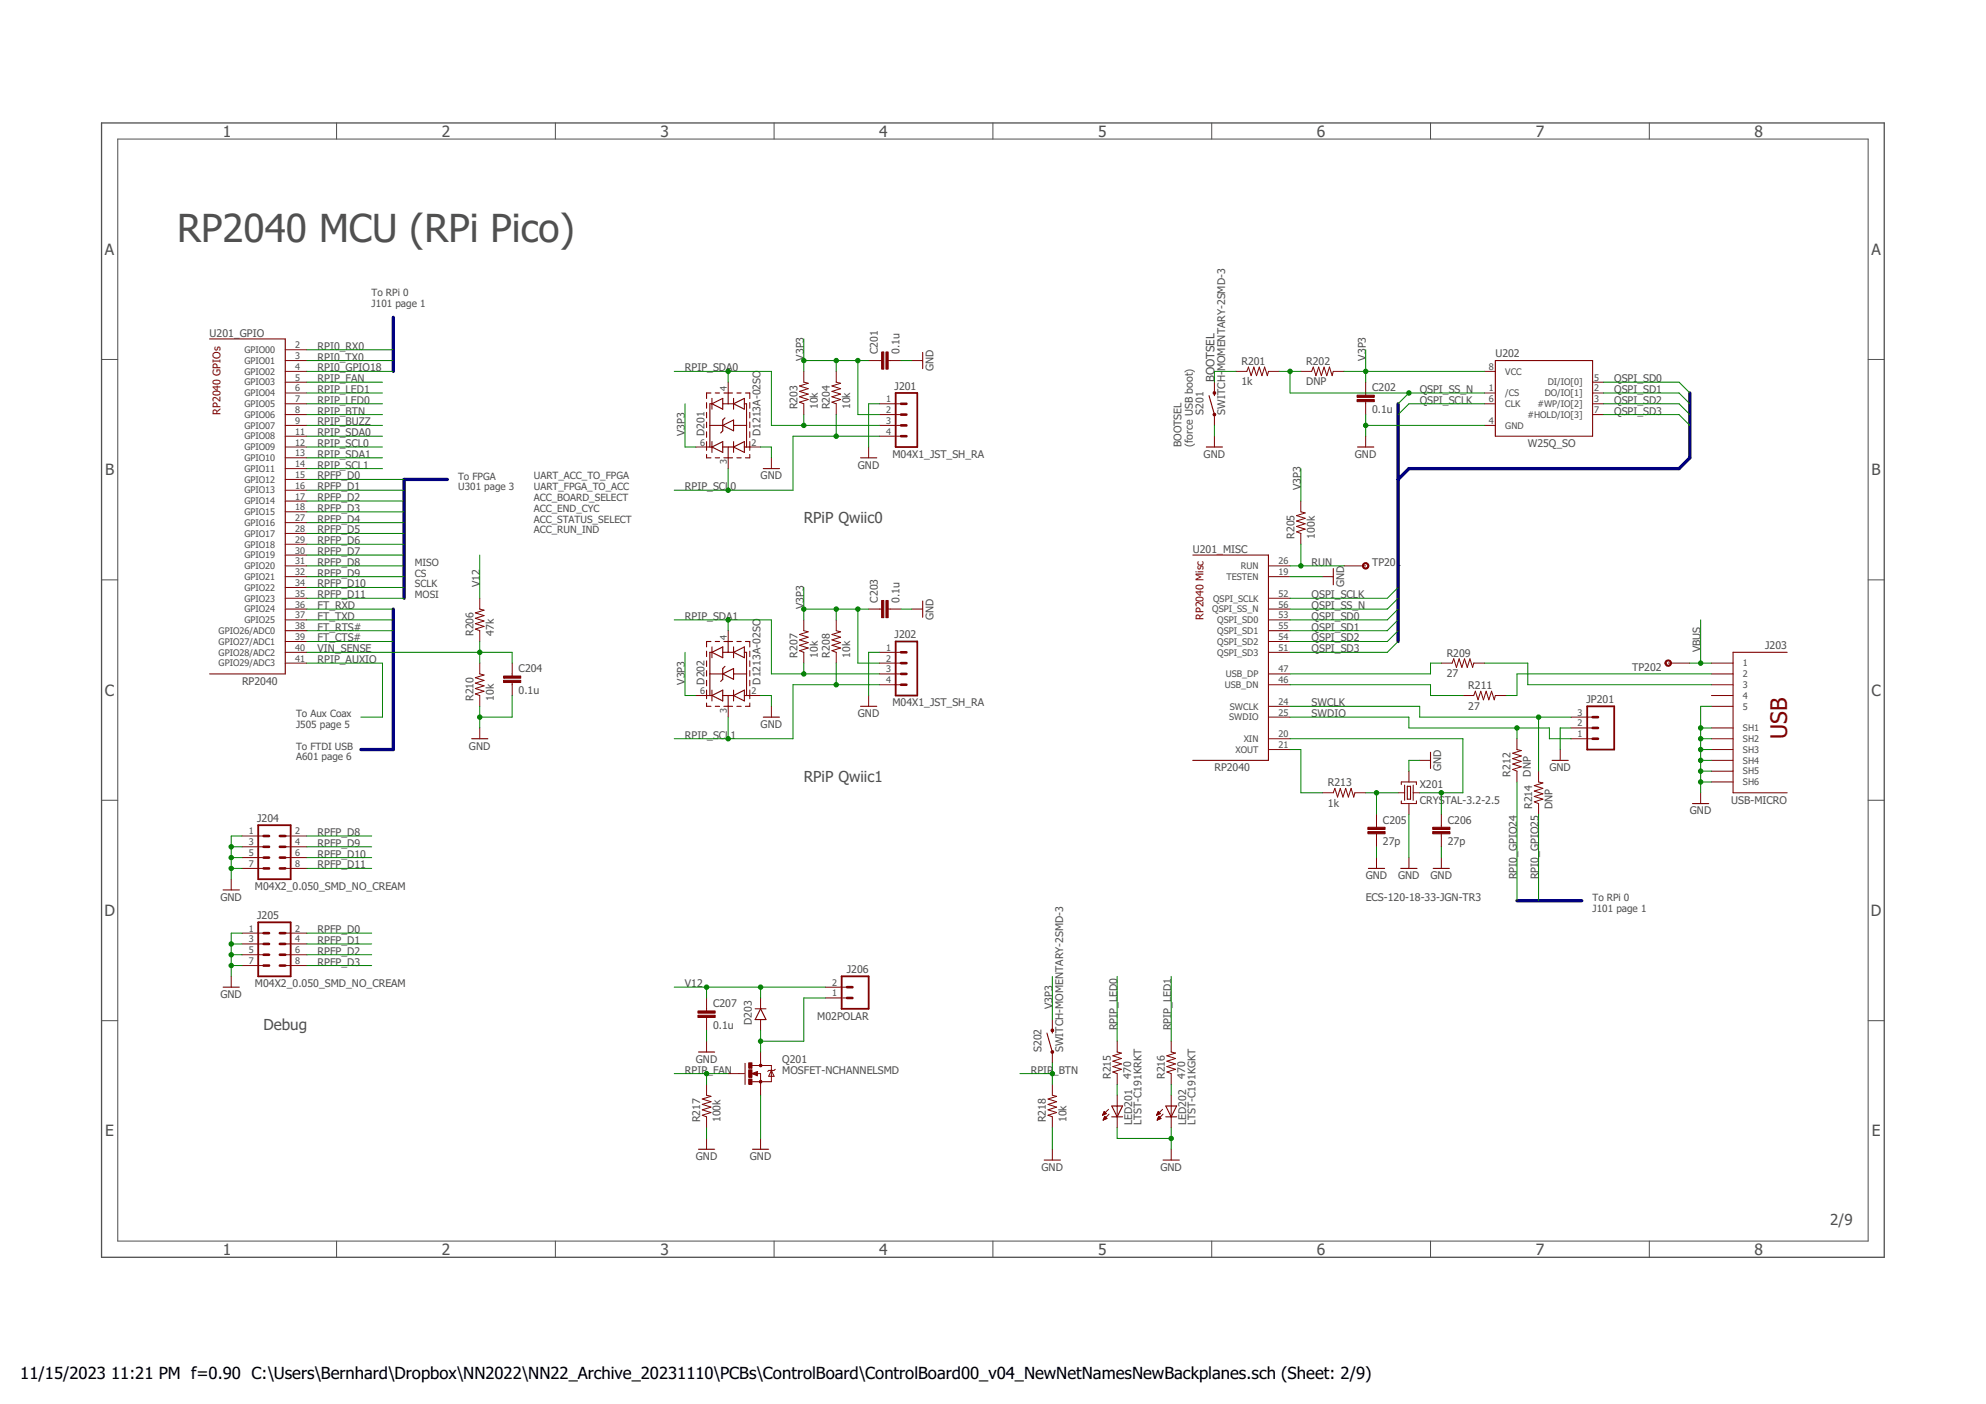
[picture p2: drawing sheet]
<svg xmlns="http://www.w3.org/2000/svg" width="420mm" height="297mm" viewBox="0 0 420 297" stroke-linecap="round" stroke-linejoin="round" font-family="sans-serif">
<path d="M21.5 26h377.1v240h-377.1z" fill="none" stroke="#505050" stroke-width=".28"/>
<g fill="none" stroke="#505050" stroke-width=".21">
<path d="M24.9 29.4h370.3v233.2h-370.3zM71.2 26v3.4M117.5 26v3.4M163.8 26v3.4M210.1 26v3.4M256.3 26v3.4M302.6 26v3.4M348.9 26v3.4M21.5 76.1h3.4M395.2 76.1h3.4M21.5 122.7h3.4M395.2 122.7h3.4"/>
<path d="M21.5 169.3h3.4M395.2 169.3h3.4M21.5 215.9h3.4M395.2 215.9h3.4M71.2 262.6v3.4M117.5 262.6v3.4M163.8 262.6v3.4M210.1 262.6v3.4M256.3 262.6v3.4M302.6 262.6v3.4M348.9 262.6v3.4"/>
</g>
<g fill="none" stroke="#800000" stroke-width=".21">
<path d="M60.3 78.6h4.6M60.3 74h4.6M60.3 76.3h4.6M170.1 78.6v2.3l.9 .2-1.9 .6 1.9 .5-1.9 .6 1.9 .6-1.9 .5 1.9 .6-1.9 .6 1 .3v2.3M176.9 78.6v2.3l.9 .2-1.8 .6 1.8 .5-1.8 .6 1.8 .6-1.8 .5 1.8 .6-1.8 .6 .9 .3v2.3M183.8 76.3h2.7M187.9 76.3h2.7M192.9 76.3h2.3M261.5 78.6h2.3l.3-.9 .6 1.8 .6-1.8 .5 1.8 .6-1.8 .6 1.8 .5-1.8 .6 1.8 .3-.9h2.2M275.2 78.6h2.3l.3-.9 .6 1.8 .6-1.8 .5 1.8 .6-1.8 .6 1.8 .6-1.8 .5 1.8 .3-.9h2.3M314.1 78.6h2.3M60.3 83.1h4.6"/>
<path d="M60.3 90h4.6M60.3 80.9h4.6M60.3 85.4h4.6M60.3 87.7h4.6M60.3 92.3h4.6M60.3 94.6h4.6M60.3 96.9h4.6M60.3 99.1h4.6M147.2 94.6h2.3M154.1 80.9v2.2M154.1 96.9v2.2M158.6 94.6h2.3"/>
<path d="M163.2 96.9v2.2M183.8 94.6v2.3M186.1 90h4.5M186.1 85.4h4.5M186.1 87.7h4.5M186.1 92.3h4.5M256.9 80.9v2.2M256.9 87.7v2.3M256.9 92.3v2.3M288.9 80.9v2.7M288.9 85v2.7M288.9 92.3v2.3"/>
<path d="M314.1 83.1h2.3M314.1 90h2.3M314.1 85.4h2.3M336.9 83.1h2.3M336.9 80.9h2.3M336.9 85.4h2.3M336.9 87.7h2.3M60.3 119.7h4.6M60.3 101.4h4.6M60.3 103.7h4.6M60.3 106h4.6M60.3 108.3h4.6"/>
<path d="M60.3 110.6h4.6M60.3 112.9h4.6M60.3 115.1h4.6M60.3 117.4h4.6M268.4 119.7h4.5M275.2 106v2.3l.9 .2-1.8 .6 1.8 .6-1.8 .5 1.8 .6-1.8 .6 1.8 .6-1.8 .5 .9 .4v2.2M284.4 119.7h4.5M60.3 126.6h4.6M60.3 128.9h4.6M60.3 131.1h4.6M60.3 133.4h4.6M60.3 135.7h4.6"/>
<path d="M60.3 138h4.6M60.3 122h4.6M60.3 124.3h4.6M101.5 126.6v2.3l.9 .2-1.8 .6 1.8 .5-1.8 .6 1.8 .6-1.8 .6 1.8 .5-1.8 .6 .9 .3v2.3M154.1 133.4v2.3M170.1 131.1v2.3l.9 .3-1.9 .5 1.9 .6-1.9 .6 1.9 .6-1.9 .5 1.9 .6-1.9 .6 1 .3v2.3M176.9 131.1v2.3l.9 .3-1.8 .5 1.8 .6-1.8 .6 1.8 .6-1.8 .5 1.8 .6-1.8 .6 .9 .3v2.3M183.8 128.9h2.7M186.1 138h4.5M187.9 128.9h2.7M192.9 128.9h2.3M268.4 126.6h4.5"/>
<path d="M268.4 128.9h4.5M268.4 131.1h4.5M268.4 133.4h4.5M268.4 135.7h4.5M268.4 138h4.5M268.4 122h4.5M279.8 122h2.3M60.3 140.3h4.6M101.5 140.3v2.3l.9 .2-1.8 .6 1.8 .6-1.8 .5 1.8 .6-1.8 .6 1.8 .5-1.8 .6 .9 .4v2.2M101.5 154v2.3M108.4 140.3v2.7M108.4 144.4v2.8"/>
<path d="M147.2 147.2h2.3M154.1 149.4v2.3M158.6 147.2h2.3M163.2 149.4v2.3M183.8 147.2v2.2M186.1 140.3h4.5M186.1 142.6h4.5M186.1 144.9h4.5M268.4 142.6h4.5M268.4 144.9h4.5M268.4 158.6h4.5M268.4 156.3h4.5"/>
<path d="M268.4 149.4h4.5M268.4 151.7h4.5M304.9 140.3h2.3l.4-.9 .5 1.8 .6-1.8 .6 1.8 .5-1.8 .6 1.8 .6-1.8 .6 1.8 .2-.9h2.3M309.5 147.2h2.3l.3-1 .6 1.9 .6-1.9 .5 1.9 .6-1.9 .6 1.9 .6-1.9 .5 1.9 .3-.9h2.2M320.9 156.3v2.3l.9 .2-1.8 .6 1.8 .5-1.8 .6 1.8 .6-1.8 .5 1.8 .6-1.8 .6 .9 .4v2.2M330.1 158.6v2.3M332.4 156.3h4.5M332.4 151.7h4.5M332.4 154h4.5M352.9 140.3h4.6M362.1 140.3h4.5M362.1 142.6h4.5"/>
<path d="M362.1 144.9h4.5M362.1 158.6h4.5M362.1 156.3h4.5M362.1 149.4h4.5M362.1 147.2h4.5M362.1 154h4.5M51.2 176.9h4.6M51.2 179.2h4.6M60.3 176.9h4.6M60.3 179.2h4.6M279.8 167.7h2.3l.3-.9 .6 1.8 .5-1.8 .6 1.8 .6-1.8 .6 1.8 .5-1.8 .6 1.8 .2-.9h2.3M291.2 172.3v2.7"/>
<path d="M291.2 176.4v2.8M295.8 167.7h1.4M296.5 166v-.6h3.2v.6M296.5 169.4v.6h3.2v-.6M298.1 163.2v2.2M298.1 170v2.3M299 167.7h1.4M300.4 160.9h2.2M304.9 172.3v2.7M304.9 176.4v2.8M325.5 163.2v2.2l.9 .3-1.8 .5 1.8 .6-1.8 .6 1.8 .5-1.8 .6 1.8 .6-1.8 .6 .9 .3v2.3M359.8 167.7v2.3"/>
<path d="M362.1 165.4h4.5M362.1 160.9h4.5M362.1 163.2h4.5M48.9 186v2.3M51.2 181.4h4.6M51.2 183.7h4.6M51.2 197.4h4.6M51.2 199.7h4.6M60.3 181.4h4.6M60.3 183.7h4.6M60.3 197.4h4.6M60.3 199.7h4.6"/>
<path d="M291.2 181.4v2.3M298.1 181.4v2.3M304.9 181.4v2.3M48.9 206.6v2.3M51.2 202h4.6M51.2 204.3h4.6M60.3 202h4.6M60.3 204.3h4.6M149.5 211.1v2.8M149.5 215.3v2.7M160.9 211.1v2.3M160.9 215.7v2.3"/>
<path d="M174.6 211.1h4.6M174.6 208.9h4.6M222.6 215.7v2.3M149.5 229.4v2.3l.9 .2-1.8 .6 1.8 .6-1.8 .6 1.8 .5-1.8 .6 1.8 .6-1.8 .5 .9 .4v2.3M149.5 220.3v2.3M154.1 227.1h3.4M159.1 227.1l1.1-.4v.9zM159.1 225.4h4.1v3.5h-4.1M160.1 227.1h.8v4.6M160.9 222.6v2.8M163.2 226.5l.6 1.2h-1.2zM164 226.2l-.2 .3h-1.2l-.2 .2"/>
<path d="M222.6 222.6v2.3M222.6 229.4v2.3l.9 .2-1.8 .6 1.8 .6-1.8 .6 1.8 .5-1.8 .6 1.8 .6-1.8 .5 .9 .4v2.3M233.3 235.9h.2M233.3 235.8h.4M233.4 235.6h.6M233.4 236.9h.1M233.4 235.5h.6M233.4 236.8h.4M233.5 235.4h.4M233.5 236.7h.5M233.5 235.3h.3M233.5 236.6h.6"/>
<path d="M233.6 235.2h.1M233.6 236.5h.4M233.6 235.1l.5 .5-.8 .3zM233.6 236.4h.3M233.7 236.3h.1M233.7 236.2h.1M233.7 236.2l-.3 .8M233.7 236.2l.5 .4-.8 .4M234.5 234.7l-1.2 1.2M234.6 235.7l-1.2 1.3M236.3 220.3v2.3l1 .2-1.9 .6 1.9 .5-1.9 .6 1.9 .6-1.9 .6 1.9 .5-1.9 .6 .9 .3v2.3M236.3 231.7v6.9"/>
<path d="M244.7 235.9h.2M244.8 235.8h.3M244.8 235.6h.6M244.8 236.9h.1M244.9 235.5h.5M244.9 236.8h.3M244.9 235.4h.4M244.9 236.7h.5M245 235.3h.2M245 236.6h.6M245 235.2h.1M245 236.5h.5"/>
<path d="M245 235.1l.5 .5-.8 .3zM245.1 236.4h.3M245.1 236.3h.2M245.2 236.2l-.4 .8M245.2 236.2l.4 .4-.8 .4M245.2 236.2h.1M246 234.7l-1.3 1.2M246.1 235.7l-1.3 1.3M247.8 220.3v2.3l.9 .2-1.8 .6 1.8 .5-1.8 .6 1.8 .6-1.8 .6 1.8 .5-1.8 .6 .9 .3v2.3M247.8 231.7v6.9M149.5 240.9v2.2M160.9 240.9v2.2"/>
<path d="M222.6 243.1v2.3M247.8 243.1v2.3"/>
</g>
<g fill="none" stroke="#800000" stroke-width=".23">
<path d="M44.3 71.7h16v70.9h-16M195.2 74.6v3.4M316.4 76.3h20.5v16h-20.5zM149.5 94.6h1.1M149.5 85.2v1.2M149.5 87.2v1.2M149.5 89.3v1.2M149.5 91.4v1.1M149.5 93.4v1.9M149.5 96.2v.7h.9M150.2 90h2.7M150.4 83.1h-.9v1.2"/>
<path d="M150.6 85.4l2.3-1.1v2.3zM150.6 94.6l2.3-1.2v2.3zM150.6 84.3v2.3M150.6 93.4v2.3M150.6 85.4h-.4v9.2M151.3 96.9h.9M151.3 83.1h.9M152.9 94.6h2.3M152.9 90l2.3-1.1v2.2zM152.9 85.4h2.3M153.1 96.9h1.9M153.1 83.1h1.9"/>
<path d="M153.4 88.4l-.5 .5v2.2l-.4 .5M154.1 83.1v2.3M154.1 94.6v2.3M155.2 84.3v2.3M155.2 93.4v2.3M155.2 85.4l2.3-1.1v2.3zM155.2 94.6l2.3-1.2v2.3zM155.2 90h2.7M155.9 96.9h.9M155.9 83.1h.9M157.5 94.6h1.1M157.5 85.4h.4v9.2"/>
<path d="M157.7 83.1h.9v1.2M158.6 85.2v1.2M158.6 87.2v1.2M158.6 89.3v1.2M158.6 91.4v1.1M158.6 93.4v1.9M158.6 96.2v.7h-.9M161.5 99.1h3.4M182.1 96.9h3.4M255.2 94.6h3.4M255.8 83.7l1.1 4M256.9 83.1v.6"/>
<path d="M287.2 94.6h3.4M252.3 117.4h16.1v43.5h-16.1M149.5 137.8v1.1M149.5 139.8v1.2M150.4 135.7h-.9v1.2M150.6 138h-.4v9.2M150.6 138l2.3-1.1v2.2zM150.6 136.9v2.2M151.3 135.7h.9M152.9 138h2.3M153.1 135.7h1.9M154.1 135.7v2.3"/>
<path d="M155.2 136.9v2.2M155.2 138l2.3-1.1v2.2zM155.9 135.7h.9M157.5 138h.4v9.2M157.7 135.7h.9v1.2M158.6 137.8v1.1M158.6 139.8v1.2M195.2 127.1v3.5M282.1 120.3v3.4M378.1 138h-11.5v29.7h11.5M99.8 156.3h3.4M149.5 148.7v.7h.9"/>
<path d="M149.5 141.9v1.1M149.5 143.9v1.2M149.5 146v1.8M149.5 147.2h1.1M150.2 142.6h2.7M150.6 147.2l2.3-1.2v2.3zM150.6 146v2.3M151.3 149.4h.9M152.9 142.6l2.3-1.2v2.3zM152.9 147.2h2.3M153.1 149.4h1.9M153.4 141l-.5 .4v2.3l-.4 .5"/>
<path d="M154.1 147.2v2.2M155.2 142.6h2.7M155.2 146v2.3M155.2 147.2l2.3-1.2v2.3zM155.9 149.4h.9M157.5 147.2h1.1M158.6 148.7v.7h-.9M158.6 141.9v1.1M158.6 143.9v1.2M158.6 146v1.8M161.5 151.7h3.4M182.1 149.4h3.4"/>
<path d="M302.6 159.2v3.4M297.2 166.1v3.2M297.7 166.3h.7v2.8h-.7zM299 166.1v3.2M328.4 160.9h3.4M358.1 170h3.4M47.2 188.3h3.4M289.5 183.7h3.4M296.4 183.7h3.4M303.2 183.7h3.4M47.2 208.9h3.4M159.8 213.4h2.3"/>
<path d="M160.9 213.4l1.2 2.3h-2.3zM221.5 218.6l1.1 4M222.6 218v.6M147.8 222.6h3.4M157.6 225v4.4M235.2 236.3h2.3M235.2 234h2.3l-1.2 2.3zM246.6 234h2.3l-1.1 2.3zM246.6 236.3h2.3M147.8 243.1h3.4M159.2 243.1h3.4M220.9 245.4h3.4"/>
<path d="M246.1 245.4h3.4"/>
</g>
<g fill="#800000" stroke="#800000" stroke-width=".21">
<path d="M303.1 175.9h3.6v.5h-3.6z"/>
<path d="M303.1 175h3.6v.5h-3.6z"/>
<path d="M289.4 175.9h3.6v.5h-3.6z"/>
<path d="M289.4 175h3.6v.5h-3.6z"/>
<path d="M287.1 84.5h3.6v.5h-3.6z"/>
<path d="M287.1 83.6h3.6v.5h-3.6z"/>
<path d="M106.5 143.9h3.7v.5h-3.7z"/>
<path d="M106.5 143h3.7v.5h-3.7z"/>
<path d="M158.4 228.3h.7v1.1h-.7z"/>
<path d="M158.4 224.9h.7v1.1h-.7z"/>
<path d="M158.4 226.3h.7v1.6h-.7z"/>
<path d="M147.7 214.8h3.6v.5h-3.6z"/>
<path d="M147.7 213.9h3.6v.5h-3.6z"/>
<path d="M187.4 127h.5v3.7h-.5z"/>
<path d="M186.5 127h.5v3.7h-.5z"/>
<path d="M187.4 74.5h.5v3.6h-.5z"/>
<path d="M186.5 74.5h.5v3.6h-.5z"/>
</g>
<g fill="#800000" stroke="#800000" stroke-width=".21">
<path d="M352.4 139.8a.69 .69 0 0 1 1.1 .2 .69 .69 0 0 1-.4 1 .69 .69 0 0 1-.9-.7h.3a.46 .46 0 0 1 .6-.5 .46 .46 0 0 1 .2 .8 .46 .46 0 0 1-.8-.1v-.2h-.3z" fill-rule="evenodd"/>
<path d="M288.4 119.3a.68 .68 0 0 1 1.1 0 .68 .68 0 0 1-.4 1.1 .68 .68 0 0 1-.9-.7h.3a.46 .46 0 0 1 .6-.4 .46 .46 0 0 1 .2 .7 .46 .46 0 0 1-.8-.1v-.2h-.3z" fill-rule="evenodd"/>
<circle cx="256.9" cy="87.7" r=".3"/>
<circle cx="256.9" cy="83.1" r=".3"/>
<circle cx="222.6" cy="222.6" r=".3"/>
<circle cx="222.6" cy="218" r=".3"/>
<circle cx="160.9" cy="228.9" r=".3"/>
<circle cx="160.9" cy="225.4" r=".3"/>
</g>
<path d="M189.5 83.1h4.6v11.5h-4.6zM189.5 135.7h4.6v11.5h-4.6zM335.8 149.4h5.7v9.2h-5.7zM54.6 174.6h6.9v11.4h-6.9zM54.6 195.1h6.9v11.5h-6.9zM178.1 206.6h5.7v6.8h-5.7z" fill="none" stroke="#800000" stroke-width=".38"/>
<g fill="none" stroke="#800000" stroke-width=".55">
<path d="M190.6 90h1.2M190.6 87.7h1.2M190.6 85.4h1.2M190.6 92.3h1.2M190.6 138h1.2M190.6 142.6h1.2M190.6 140.3h1.2M190.6 144.9h1.2M336.9 151.7h1.2M336.9 154h1.2M336.9 156.3h1.2M55.8 179.2h1.1"/>
<path d="M55.8 176.9h1.1M59.2 179.2h1.1M59.2 176.9h1.1M55.8 181.4h1.1M55.8 183.7h1.1M55.8 199.7h1.1M55.8 197.4h1.1M59.2 181.4h1.1M59.2 183.7h1.1M59.2 199.7h1.1M59.2 197.4h1.1M55.8 202h1.1"/>
<path d="M55.8 204.3h1.1M59.2 202h1.1M59.2 204.3h1.1M179.2 208.9h1.1M179.2 211.1h1.1"/>
</g>
<path d="M160.1 226.9l-.8 .2 .8 .3v-.3h-.2" fill="none" stroke="#800000" stroke-width=".28"/>
<path d="M83.2 67.1v11.5M295.8 85.4v50.3M357.5 83.1v13.8l-2.3 2.2h-57.1l-2.3 2.3M94.6 101.4h-9.1v25.2M83.2 128.9v29.7h-6.9M320.9 190.6h13.7" fill="none" stroke="#000080" stroke-width=".7"/>
<g fill="none" stroke="#008000" stroke-width=".21">
<path d="M64.9 76.3h18.3M64.9 78.6h18.3M64.9 74h18.3M142.6 78.6h20.6v11.4h22.9M154.1 78.6v2.3M170.1 76.3h13.7M170.1 71.7v6.9M176.9 76.3v2.3M181.5 76.3v11.4h4.6M190.6 76.3h2.3M261.5 78.6h-4.6v2.3M270.6 78.6h4.6"/>
<path d="M272.9 78.6v4.5h41.2M284.4 78.6h29.7M288.9 74v6.9M64.9 90h16M64.9 94.6h16M64.9 85.4h16M64.9 87.7h16M64.9 83.1h16M64.9 80.9h16M64.9 92.3h16M64.9 96.9h16M64.9 99.1h16"/>
<path d="M144.9 85.4v9.2h2.3M154.1 99.1v4.6M160.9 94.6h2.3v2.3M170.1 87.7v2.3M176.9 87.7v4.6M186.1 85.4h-2.3v9.2M186.1 92.3h-18.3v11.4h-25.2M256.9 90v2.3M275.2 99.1v6.9M288.9 87.7v4.6M288.9 90h25.2M298.1 83.1l-2.3 2.3"/>
<path d="M314.1 85.4h-16l-2.3 2.3M339.2 85.4h16l2.3 2.3M339.2 87.7h16l2.3 2.3M339.2 83.1h16l2.3 2.3M339.2 80.9h16l2.3 2.2M64.9 119.7h20.6M64.9 117.4h20.6M64.9 115.1h20.6M64.9 112.9h20.6M64.9 110.6h20.6M64.9 108.3h20.6M64.9 106h20.6"/>
<path d="M64.9 103.7h20.6M64.9 101.4h20.6M101.5 117.4v9.2M272.9 119.7h11.5M275.2 115.1v4.6M64.9 122h20.6M64.9 138h43.5v2.3M64.9 128.9h18.3M64.9 126.6h20.6M64.9 131.1h18.3M64.9 133.4h18.3M64.9 135.7h18.3"/>
<path d="M64.9 124.3h20.6M101.5 135.7v4.6M142.6 131.1h20.6v11.5h22.9M144.9 138v9.2h2.3M154.1 131.1v2.3M170.1 128.9h13.7M170.1 124.3v6.8M176.9 128.9v2.2M181.5 128.9v11.4h4.6M186.1 138h-2.3v9.2M190.6 128.9h2.3M272.9 122h6.9"/>
<path d="M295.8 135.7l-2.3 2.3h-20.6M295.8 126.6l-2.3 2.3h-20.6M295.8 124.3l-2.3 2.3h-20.6M295.8 128.9l-2.3 2.2h-20.6M295.8 131.1l-2.3 2.3h-20.6M295.8 133.4l-2.3 2.3h-20.6M359.8 131.1v9.2M64.9 140.3h16v11.4h-4.6M101.5 149.4v4.6M108.4 147.2v4.5h-6.9M154.1 151.7v4.6M160.9 147.2h2.3v2.2"/>
<path d="M170.1 140.3v2.3M176.9 140.3v4.6M186.1 144.9h-18.3v11.4h-25.2M272.9 151.7h25.2v2.3h29.7v2.3h4.6M272.9 156.3h36.6v11.4h-9.1M272.9 158.6h2.3v9.1h4.6M272.9 149.4h27.5v2.3h32M272.9 144.9h29.7v2.3h6.9M304.9 140.3h-2.3v2.3h-29.7M314.1 140.3h9.1v4.6h38.9M320.9 154v2.3M325.5 151.7v11.5"/>
<path d="M332.4 154h-2.3v4.6M357.5 140.3h4.6M359.8 154h2.3M359.8 156.3h2.3M359.8 158.6h2.3M362.1 149.4h-2.3v18.3M362.1 142.6h-41.2v4.6h-2.3M48.9 179.2h2.3M51.2 176.9h-2.3v9.1M64.9 176.9h13.7M64.9 179.2h13.7M288.9 167.7h6.9"/>
<path d="M291.2 167.7v4.6M291.2 179.2v2.2M298.1 172.3v9.1M300.4 160.9h-2.3v2.3M304.9 167.7v4.6M304.9 179.2v2.2M320.9 165.4v25.2M325.5 172.3v18.3M359.8 160.9h2.3M359.8 163.2h2.3M359.8 165.4h2.3M48.9 181.4h2.3"/>
<path d="M48.9 183.7h2.3M48.9 199.7h2.3M51.2 197.4h-2.3v9.2M64.9 181.4h13.7M64.9 183.7h13.7M64.9 197.4h13.7M64.9 199.7h13.7M48.9 202h2.3M48.9 204.3h2.3M64.9 202h13.7M64.9 204.3h13.7M142.6 208.9h32"/>
<path d="M149.5 208.9v2.2M149.5 218v2.3M160.9 208.9v2.2M160.9 218v4.6M174.6 211.1h-4.5v9.2h-9.2M222.6 206.6v9.1M236.3 206.6v13.7M247.8 206.6v13.7M142.6 227.1h11.5M149.5 227.1v2.3M149.5 238.6v2.3M160.9 231.7v9.2"/>
<path d="M215.8 227.1h6.8M222.6 224.9v4.5M222.6 238.6v4.5M236.3 238.6v2.3h11.5M236.3 229.4v2.3M247.8 229.4v2.3M247.8 238.6v4.5"/>
</g>
<g fill="#008000" stroke="#008000" stroke-width=".21">
<circle cx="359.8" cy="156.3" r=".47"/>
<circle cx="359.8" cy="158.6" r=".47"/>
<circle cx="359.8" cy="160.9" r=".47"/>
<circle cx="359.8" cy="163.2" r=".47"/>
<circle cx="359.8" cy="165.4" r=".47"/>
<circle cx="359.8" cy="154" r=".47"/>
<circle cx="288.9" cy="90" r=".47"/>
<circle cx="101.5" cy="151.7" r=".47"/>
<circle cx="247.8" cy="240.9" r=".47"/>
<circle cx="48.9" cy="179.2" r=".47"/>
<circle cx="48.9" cy="181.4" r=".47"/>
<circle cx="48.9" cy="183.7" r=".47"/>
<circle cx="48.9" cy="199.7" r=".47"/>
<circle cx="48.9" cy="202" r=".47"/>
<circle cx="48.9" cy="204.3" r=".47"/>
<circle cx="288.9" cy="78.6" r=".47"/>
<circle cx="176.9" cy="128.9" r=".47"/>
<circle cx="170.1" cy="128.9" r=".47"/>
<circle cx="181.5" cy="128.9" r=".47"/>
<circle cx="176.9" cy="76.3" r=".47"/>
<circle cx="170.1" cy="76.3" r=".47"/>
<circle cx="181.5" cy="76.3" r=".47"/>
<circle cx="325.5" cy="151.7" r=".47"/>
<circle cx="275.2" cy="119.7" r=".47"/>
<circle cx="304.9" cy="167.7" r=".47"/>
<circle cx="291.2" cy="167.7" r=".47"/>
<circle cx="298.1" cy="83.1" r=".47"/>
<circle cx="272.9" cy="78.6" r=".47"/>
<circle cx="359.8" cy="140.3" r=".47"/>
<circle cx="320.9" cy="154" r=".47"/>
<circle cx="101.5" cy="138" r=".47"/>
<circle cx="160.9" cy="208.9" r=".47"/>
<circle cx="149.5" cy="208.9" r=".47"/>
<circle cx="154.1" cy="78.6" r=".47"/>
<circle cx="170.1" cy="90" r=".47"/>
<circle cx="154.1" cy="103.7" r=".47"/>
<circle cx="176.9" cy="92.3" r=".47"/>
<circle cx="154.1" cy="131.1" r=".47"/>
<circle cx="170.1" cy="142.6" r=".47"/>
<circle cx="154.1" cy="156.3" r=".47"/>
<circle cx="176.9" cy="144.9" r=".47"/>
<circle cx="222.6" cy="227.1" r=".47"/>
<circle cx="149.5" cy="227.1" r=".47"/>
<circle cx="160.9" cy="220.3" r=".47"/>
</g>
<text font-size="8.2" fill="#505050" x="37.5" y="51.1">RP2040 MCU (RPi Pico)</text>
<text font-size="4.8" fill="#800000" x="378.1" y="156.3" transform="rotate(-90 378.1 156.3)">USB</text>
<g font-size="3.5">
<text x="4.3" y="291.7">11/15/2023</text>
<text x="23.5" y="291.7">11:21 PM f=0.90 C:\Users\Bernhard\Dropbox\NN2022\NN22_Archive_20231110\PCBs\ControlBoard\ControlBoard00_v04_NewNetNamesNewBackplanes.sch (Sheet: 2/9)</text>
</g>
<g font-size="3.3" fill="#505050">
<text x="47.2" y="28.9">1</text>
<text x="93.5" y="28.9">2</text>
<text x="139.7" y="28.9">3</text>
<text x="186" y="28.9">4</text>
<text x="232.3" y="28.9">5</text>
<text x="278.6" y="28.9">6</text>
<text x="324.9" y="28.9">7</text>
<text x="371.2" y="28.9">8</text>
<text x="22.2" y="53.9">A</text>
<text x="395.9" y="53.9">A</text>
<text x="22.2" y="100.5">B</text>
<text x="396" y="100.5">B</text>
<text x="22.2" y="147.2">C</text>
<text x="395.9" y="147.2">C</text>
<text x="22.1" y="193.8">D</text>
<text x="395.8" y="193.8">D</text>
<text x="22.3" y="240.4">E</text>
<text x="396" y="240.4">E</text>
<text x="47.2" y="265.5">1</text>
<text x="93.5" y="265.5">2</text>
<text x="139.7" y="265.5">3</text>
<text x="186" y="265.5">4</text>
<text x="232.3" y="265.5">5</text>
<text x="278.6" y="265.5">6</text>
<text x="324.9" y="265.5">7</text>
<text x="371.2" y="265.5">8</text>
</g>
<g font-size="3.2" fill="#505050">
<text x="170.1" y="110.6">RPiP Qwiic0</text>
<text x="170.1" y="165.4">RPiP Qwiic1</text>
<text x="55.8" y="218">Debug</text>
<text x="387.2" y="259.1">2/9</text>
</g>
<text font-size="2.5" fill="#505050" x="256.9" y="80.9" transform="rotate(-90 256.9 80.9)">BOOTSEL</text>
<g font-size="2.2" fill="#505050">
<text x="44.3" y="71.3">U201_GPIO</text>
<text x="67.2" y="74">RPI0_RX0</text>
<text x="67.2" y="76.3">RPI0_TX0</text>
<text x="170.1" y="76.3" transform="rotate(-90 170.1 76.3)">V3P3</text>
<text x="185.7" y="74.9" transform="rotate(-90 185.7 74.9)">C201</text>
<text x="190.3" y="74.9" transform="rotate(-90 190.3 74.9)">0.1u</text>
<text x="262.6" y="77.2">R201</text>
<text x="276.4" y="77.2">R202</text>
<text x="288.9" y="76.3" transform="rotate(-90 288.9 76.3)">V3P3</text>
<text x="316.4" y="75.6">U202</text>
<text x="67.2" y="83.1">RPIP_LED1</text>
<text x="67.2" y="80.9">RPIP_FAN</text>
<text x="67.2" y="78.6">RPI0_GPIO18</text>
<text x="144.9" y="78.6">RPIP_SDA0</text>
<text x="189.3" y="82.5">J201</text>
<text x="197.5" y="78.6" transform="rotate(-90 197.5 78.6)">GND</text>
<text x="262.6" y="81.5">1k</text>
<text x="276.4" y="81.5">DNP</text>
<text x="290.3" y="82.8">C202</text>
<text x="300.4" y="83.1">QSPI_SS_N</text>
<text x="341.5" y="80.9">QSPI_SD0</text>
<text x="341.5" y="83.1">QSPI_SD1</text>
<text x="67.2" y="85.4">RPIP_LED0</text>
<text x="67.2" y="87.7">RPIP_BTN</text>
<text x="168.7" y="86.6" transform="rotate(-90 168.7 86.6)">R203</text>
<text x="173" y="86.6" transform="rotate(-90 173 86.6)">10k</text>
<text x="175.6" y="86.6" transform="rotate(-90 175.6 86.6)">R204</text>
<text x="179.9" y="86.6" transform="rotate(-90 179.9 86.6)">10k</text>
<text x="254.6" y="87.7" transform="rotate(-90 254.6 87.7)">S201</text>
<text x="259.2" y="87.7" transform="rotate(-90 259.2 87.7)">SWITCH-MOMENTARY-2SMD-3</text>
<text x="290.3" y="87.4">0.1u</text>
<text x="300.4" y="85.4">QSPI_SCLK</text>
<text x="341.5" y="85.4">QSPI_SD2</text>
<text x="341.5" y="87.7">QSPI_SD3</text>
<text x="67.2" y="90">RPIP_BUZZ</text>
<text x="67.2" y="92.3">RPIP_SDA0</text>
<text x="67.2" y="94.6">RPIP_SCL0</text>
<text x="144.9" y="92.3" transform="rotate(-90 144.9 92.3)">V3P3</text>
<text x="149" y="92.3" transform="rotate(-90 149 92.3)">D201</text>
<text x="160.9" y="92.3" transform="rotate(-90 160.9 92.3)">D1213A-02SO</text>
<text x="250" y="94.6" transform="rotate(-90 250 94.6)">BOOTSEL</text>
<text x="252.4" y="94.6" transform="rotate(-90 252.4 94.6)">(force USB boot)</text>
<text x="323.2" y="94.6">W25Q_SO</text>
<text x="67.2" y="101.4">RPFP_D0</text>
<text x="67.2" y="96.9">RPIP_SDA1</text>
<text x="67.2" y="99.1">RPIP_SCL1</text>
<text x="160.9" y="101.4">GND</text>
<text x="181.5" y="99.1">GND</text>
<text x="188.8" y="96.9">M04X1_JST_SH_RA</text>
<text x="254.6" y="96.9">GND</text>
<text x="286.6" y="96.9">GND</text>
<text x="67.2" y="106">RPFP_D2</text>
<text x="67.2" y="103.7">RPFP_D1</text>
<text x="144.9" y="103.7">RPIP_SCL0</text>
<text x="275.2" y="103.7" transform="rotate(-90 275.2 103.7)">V3P3</text>
<text x="67.2" y="112.9">RPFP_D5</text>
<text x="67.2" y="110.6">RPFP_D4</text>
<text x="67.2" y="108.3">RPFP_D3</text>
<text x="67.2" y="119.7">RPFP_D8</text>
<text x="67.2" y="117.4">RPFP_D7</text>
<text x="67.2" y="115.1">RPFP_D6</text>
<text x="252.4" y="117">U201_MISC</text>
<text x="273.9" y="114" transform="rotate(-90 273.9 114)">R205</text>
<text x="277.5" y="119.7">RUN</text>
<text x="278.2" y="114" transform="rotate(-90 278.2 114)">100k</text>
<text x="290.3" y="119.7">TP201</text>
<text x="67.2" y="124.3">RPFP_D10</text>
<text x="67.2" y="122">RPFP_D9</text>
<text x="101.5" y="124.3" transform="rotate(-90 101.5 124.3)">V12</text>
<text x="284.4" y="124.3" transform="rotate(-90 284.4 124.3)">GND</text>
<text x="67.2" y="131.1">FT_TXD</text>
<text x="67.2" y="128.9">FT_RXD</text>
<text x="67.2" y="126.6">RPFP_D11</text>
<text x="144.9" y="131.1">RPIP_SDA1</text>
<text x="170.1" y="128.9" transform="rotate(-90 170.1 128.9)">V3P3</text>
<text x="185.7" y="127.5" transform="rotate(-90 185.7 127.5)">C203</text>
<text x="190.3" y="127.5" transform="rotate(-90 190.3 127.5)">0.1u</text>
<text x="197.5" y="131.1" transform="rotate(-90 197.5 131.1)">GND</text>
<text x="277.5" y="126.6">QSPI_SCLK</text>
<text x="277.5" y="128.9">QSPI_SS_N</text>
<text x="277.5" y="131.1">QSPI_SD0</text>
<text x="67.2" y="135.7">FT_CTS#</text>
<text x="67.2" y="133.4">FT_RTS#</text>
<text x="100.1" y="134.6" transform="rotate(-90 100.1 134.6)">R206</text>
<text x="104.5" y="134.6" transform="rotate(-90 104.5 134.6)">47k</text>
<text x="189.3" y="135">J202</text>
<text x="277.5" y="133.4">QSPI_SD1</text>
<text x="277.5" y="135.7">QSPI_SD2</text>
<text x="373.5" y="137.3">J203</text>
<text x="67.2" y="140.3">RPIP_AUXIO</text>
<text x="67.2" y="138">VIN_SENSE</text>
<text x="109.7" y="142.2">C204</text>
<text x="168.7" y="139.1" transform="rotate(-90 168.7 139.1)">R207</text>
<text x="173" y="139.1" transform="rotate(-90 173 139.1)">10k</text>
<text x="175.6" y="139.1" transform="rotate(-90 175.6 139.1)">R208</text>
<text x="179.9" y="139.1" transform="rotate(-90 179.9 139.1)">10k</text>
<text x="277.5" y="138">QSPI_SD3</text>
<text x="306.1" y="143.3">27</text>
<text x="306.1" y="138.9">R209</text>
<text x="345.3" y="141.9">TP202</text>
<text x="359.8" y="138" transform="rotate(-90 359.8 138)">VBUS</text>
<text x="51.2" y="144.9">RP2040</text>
<text x="100.1" y="148.3" transform="rotate(-90 100.1 148.3)">R210</text>
<text x="104.5" y="148.3" transform="rotate(-90 104.5 148.3)">10k</text>
<text x="109.7" y="146.8">0.1u</text>
<text x="144.9" y="144.9" transform="rotate(-90 144.9 144.9)">V3P3</text>
<text x="149" y="144.9" transform="rotate(-90 149 144.9)">D202</text>
<text x="160.9" y="144.9" transform="rotate(-90 160.9 144.9)">D1213A-02SO</text>
<text x="188.8" y="149.4">M04X1_JST_SH_RA</text>
<text x="277.5" y="149.4">SWCLK</text>
<text x="310.6" y="145.8">R211</text>
<text x="335.7" y="148.7">JP201</text>
<text x="160.9" y="154">GND</text>
<text x="181.5" y="151.7">GND</text>
<text x="277.5" y="151.7">SWDIO</text>
<text x="310.6" y="150.1">27</text>
<text x="99.2" y="158.6">GND</text>
<text x="144.9" y="156.3">RPIP_SCL</text>
<text x="154.6" y="156.3">1</text>
<text x="256.9" y="163.1">RP2040</text>
<text x="280.9" y="166.4">R213</text>
<text x="300.4" y="166.8">X201</text>
<text x="304.9" y="163.1" transform="rotate(-90 304.9 163.1)">GND</text>
<text x="319.6" y="164.3" transform="rotate(-90 319.6 164.3)">R212</text>
<text x="323.9" y="164.3" transform="rotate(-90 323.9 164.3)">DNP</text>
<text x="327.8" y="163.1">GND</text>
<text x="54.4" y="173.9">J204</text>
<text x="280.9" y="170.7">1k</text>
<text x="300.4" y="170">CRYSTAL-3.2-2.5</text>
<text x="324.1" y="171.1" transform="rotate(-90 324.1 171.1)">R214</text>
<text x="328.5" y="171.1" transform="rotate(-90 328.5 171.1)">DNP</text>
<text x="357.5" y="172.3">GND</text>
<text x="366.3" y="170">USB-MICRO</text>
<text x="67.2" y="179.1">RPFP_D9</text>
<text x="67.2" y="176.9">RPFP_D8</text>
<text x="292.6" y="178.8">27p</text>
<text x="292.6" y="174.2">C205</text>
<text x="306.3" y="178.8">27p</text>
<text x="306.3" y="174.2">C206</text>
<text x="67.2" y="183.7">RPFP_D11</text>
<text x="67.2" y="181.4">RPFP_D10</text>
<text x="46.6" y="190.6">GND</text>
<text x="53.9" y="188.3">M04X2_0.050_SMD_NO_CREAM</text>
<text x="288.9" y="190.6">ECS-120-18-33-JGN-TR3</text>
<text x="288.9" y="186">GND</text>
<text x="295.8" y="186">GND</text>
<text x="302.6" y="186">GND</text>
<text x="320.9" y="186" transform="rotate(-90 320.9 186)">RPI0_GPIO24</text>
<text x="325.5" y="186" transform="rotate(-90 325.5 186)">RPI0_GPIO25</text>
<text x="54.4" y="194.5">J205</text>
<text x="67.2" y="197.4">RPFP_D0</text>
<text x="67.2" y="202">RPFP_D2</text>
<text x="67.2" y="199.7">RPFP_D1</text>
<text x="53.9" y="208.9">M04X2_0.050_SMD_NO_CREAM</text>
<text x="67.2" y="204.3">RPFP_D3</text>
<text x="144.9" y="208.9">V12</text>
<text x="179.2" y="205.9">J206</text>
<text x="46.6" y="211.1">GND</text>
<text x="150.9" y="213.1">C207</text>
<text x="172.9" y="215.7">M02POLAR</text>
<text x="222.6" y="213.4" transform="rotate(-90 222.6 213.4)">V3P3</text>
<text x="150.9" y="217.7">0.1u</text>
<text x="159.1" y="216.9" transform="rotate(-90 159.1 216.9)">D203</text>
<text x="236.3" y="218" transform="rotate(-90 236.3 218)">RPIP_LED0</text>
<text x="247.8" y="218" transform="rotate(-90 247.8 218)">RPIP_LED1</text>
<text x="144.9" y="227.1">RPIP</text>
<text x="147.2" y="224.9">GND</text>
<text x="149.6" y="227.1">_FAN</text>
<text x="165.5" y="227.1">MOSFET-NCHANNELSMD</text>
<text x="165.5" y="224.9">Q201</text>
<text x="218.1" y="227.1">RPIP</text>
<text x="220.3" y="222.6" transform="rotate(-90 220.3 222.6)">S202</text>
<text x="222.8" y="227.1">_BTN</text>
<text x="224.9" y="222.6" transform="rotate(-90 224.9 222.6)">SWITCH-MOMENTARY-2SMD-3</text>
<text x="235" y="228.3" transform="rotate(-90 235 228.3)">R215</text>
<text x="239.3" y="228.3" transform="rotate(-90 239.3 228.3)">470</text>
<text x="246.4" y="228.3" transform="rotate(-90 246.4 228.3)">R216</text>
<text x="250.8" y="228.3" transform="rotate(-90 250.8 228.3)">470</text>
<text x="148.1" y="237.4" transform="rotate(-90 148.1 237.4)">R217</text>
<text x="152.5" y="237.4" transform="rotate(-90 152.5 237.4)">100k</text>
<text x="221.3" y="237.4" transform="rotate(-90 221.3 237.4)">R218</text>
<text x="225.6" y="237.4" transform="rotate(-90 225.6 237.4)">10k</text>
<text x="239.6" y="238.1" transform="rotate(-90 239.6 238.1)">LED201</text>
<text x="241.5" y="238.1" transform="rotate(-90 241.5 238.1)">LTST-C191KRKT</text>
<text x="251" y="238.1" transform="rotate(-90 251 238.1)">LED202</text>
<text x="252.9" y="238.1" transform="rotate(-90 252.9 238.1)">LTST-C191KGKT</text>
<text x="147.2" y="245.4">GND</text>
<text x="158.6" y="245.4">GND</text>
<text x="220.3" y="247.7">GND</text>
<text x="245.5" y="247.7">GND</text>
</g>
<g font-size="2.2" fill="#800000">
<text x="46.6" y="87.7" transform="rotate(-90 46.6 87.7)">RP2040 GPIOs</text>
<text x="254.6" y="131.1" transform="rotate(-90 254.6 131.1)">RP2040 Misc</text>
</g>
<g font-size="2.1" fill="#505050">
<text x="78.6" y="62.6">To RPi 0</text>
<text x="78.6" y="64.9">J101 page 1</text>
<text x="96.9" y="101.5">To FPGA</text>
<text x="112.9" y="101.4">UART_ACC_TO_FPGA</text>
<text x="96.9" y="103.7">U301 page 3</text>
<text x="112.9" y="103.7">UART_FPGA_TO_ACC</text>
<text x="112.9" y="106">ACC_BOARD_SELECT</text>
<text x="112.9" y="108.3">ACC_END_CYC</text>
<text x="112.9" y="110.6">ACC_STATUS_SELECT</text>
<text x="112.9" y="112.9">ACC_RUN_IND</text>
<text x="87.8" y="119.7">MISO</text>
<text x="87.8" y="122">CS</text>
<text x="87.8" y="124.3">SCLK</text>
<text x="87.8" y="126.6">MOSI</text>
<text x="62.6" y="151.7">To Aux Coax</text>
<text x="62.6" y="154">J505 page 5</text>
<text x="62.6" y="158.6">To FTDI USB</text>
<text x="62.6" y="160.9">A601 page 6</text>
<text x="336.9" y="190.6">To RPi 0</text>
<text x="336.9" y="192.9">J101 page 1</text>
</g>
<g font-size="1.9" fill="#505050">
<text x="51.7" y="74.7">GPIO00</text>
<text x="51.7" y="77">GPIO01</text>
<text x="62.4" y="73.7">2</text>
<text x="62.4" y="76">3</text>
<text x="51.7" y="79.3">GPIO02</text>
<text x="51.7" y="81.6">GPIO03</text>
<text x="51.7" y="83.8">GPIO04</text>
<text x="62.4" y="78.3">4</text>
<text x="62.4" y="80.5">5</text>
<text x="62.4" y="82.8">6</text>
<text x="153.7" y="82.8" transform="rotate(-90 153.7 82.8)">4</text>
<text x="315" y="78.3">8</text>
<text x="315" y="82.8">1</text>
<text x="318.5" y="79.3">VCC</text>
<text x="318.5" y="83.8">/CS</text>
<text x="326.8" y="83.8">DO/IO[1]</text>
<text x="327.4" y="81.6">DI/IO[0]</text>
<text x="337.2" y="80.5">5</text>
<text x="337.2" y="82.8">2</text>
<text x="51.7" y="86.1">GPIO05</text>
<text x="51.7" y="88.4">GPIO06</text>
<text x="62.4" y="85.1">7</text>
<text x="62.4" y="87.4">8</text>
<text x="62.4" y="89.7">9</text>
<text x="187.5" y="85.1">1</text>
<text x="187.5" y="87.4">2</text>
<text x="187.5" y="89.7">3</text>
<text x="315" y="89.7">4</text>
<text x="315" y="85.1">6</text>
<text x="318.5" y="86.1">CLK</text>
<text x="323.2" y="88.4">#HOLD/IO[3]</text>
<text x="325.3" y="86.1">#WP/IO[2]</text>
<text x="337.2" y="85.1">3</text>
<text x="337.2" y="87.4">7</text>
<text x="51.7" y="90.7">GPIO07</text>
<text x="51.7" y="93">GPIO08</text>
<text x="51.7" y="95.3">GPIO09</text>
<text x="62.4" y="92">11</text>
<text x="62.4" y="94.3">12</text>
<text x="148.1" y="94.3">6</text>
<text x="159" y="94.3">2</text>
<text x="187.5" y="92">4</text>
<text x="318.5" y="90.7">GND</text>
<text x="51.7" y="97.6">GPIO10</text>
<text x="51.7" y="99.8">GPIO11</text>
<text x="62.4" y="96.5">13</text>
<text x="62.4" y="98.8">14</text>
<text x="62.4" y="101.1">15</text>
<text x="153.7" y="98.2" transform="rotate(-90 153.7 98.2)">3</text>
<text x="51.7" y="102.1">GPIO12</text>
<text x="51.7" y="104.4">GPIO13</text>
<text x="51.7" y="106.7">GPIO14</text>
<text x="62.4" y="103.4">16</text>
<text x="62.4" y="105.7">17</text>
<text x="62.4" y="108">18</text>
<text x="51.7" y="109">GPIO15</text>
<text x="51.7" y="111.3">GPIO16</text>
<text x="51.7" y="113.6">GPIO17</text>
<text x="62.4" y="110.3">27</text>
<text x="62.4" y="112.5">28</text>
<text x="51.7" y="115.8">GPIO18</text>
<text x="51.7" y="118.1">GPIO19</text>
<text x="62.4" y="114.8">29</text>
<text x="62.4" y="117.1">30</text>
<text x="62.4" y="119.4">31</text>
<text x="270.5" y="119.4">26</text>
<text x="51.7" y="120.4">GPIO20</text>
<text x="51.7" y="122.7">GPIO21</text>
<text x="51.7" y="125">GPIO22</text>
<text x="62.4" y="121.7">32</text>
<text x="62.4" y="124">34</text>
<text x="259.5" y="122.7">TESTEN</text>
<text x="262.5" y="120.4">RUN</text>
<text x="270.5" y="121.7">19</text>
<text x="51.7" y="127.3">GPIO23</text>
<text x="51.7" y="129.5">GPIO24</text>
<text x="51.7" y="131.8">GPIO25</text>
<text x="62.4" y="126.3">35</text>
<text x="62.4" y="128.5">36</text>
<text x="62.4" y="130.8">37</text>
<text x="256.5" y="129.5">QSPI_SS_N</text>
<text x="256.7" y="127.3">QSPI_SCLK</text>
<text x="257.5" y="131.8">QSPI_SD0</text>
<text x="270.5" y="126.3">52</text>
<text x="270.5" y="128.5">56</text>
<text x="270.5" y="130.8">53</text>
<text x="46.3" y="134.1">GPIO26/ADC0</text>
<text x="46.3" y="136.4">GPIO27/ADC1</text>
<text x="62.4" y="133.1">38</text>
<text x="62.4" y="135.4">39</text>
<text x="62.4" y="137.7">40</text>
<text x="153.7" y="135.4" transform="rotate(-90 153.7 135.4)">4</text>
<text x="187.5" y="137.7">1</text>
<text x="257.5" y="134.1">QSPI_SD1</text>
<text x="257.5" y="136.4">QSPI_SD2</text>
<text x="270.5" y="133.1">55</text>
<text x="270.5" y="135.4">54</text>
<text x="270.5" y="137.7">51</text>
<text x="46.3" y="138.7">GPIO28/ADC2</text>
<text x="46.3" y="141">GPIO29/ADC3</text>
<text x="62.4" y="140">41</text>
<text x="187.5" y="140">2</text>
<text x="187.5" y="142.3">3</text>
<text x="257.5" y="138.7">QSPI_SD3</text>
<text x="259.3" y="143.3">USB_DP</text>
<text x="270.5" y="142.3">47</text>
<text x="368.7" y="141">1</text>
<text x="368.7" y="143.3">2</text>
<text x="148.1" y="146.8">6</text>
<text x="159" y="146.8">2</text>
<text x="187.5" y="144.5">4</text>
<text x="259.1" y="145.5">USB_DN</text>
<text x="270.5" y="144.5">46</text>
<text x="270.5" y="149.1">24</text>
<text x="368.7" y="145.5">3</text>
<text x="368.7" y="147.8">4</text>
<text x="153.7" y="150.8" transform="rotate(-90 153.7 150.8)">3</text>
<text x="260" y="152.4">SWDIO</text>
<text x="260.2" y="150.1">SWCLK</text>
<text x="270.5" y="156">20</text>
<text x="270.5" y="151.4">25</text>
<text x="333.8" y="156">1</text>
<text x="333.8" y="153.7">2</text>
<text x="333.8" y="151.4">3</text>
<text x="368.7" y="150.1">5</text>
<text x="368.7" y="154.7">SH1</text>
<text x="261.4" y="159.3">XOUT</text>
<text x="263.1" y="157">XIN</text>
<text x="270.5" y="158.3">21</text>
<text x="368.7" y="157">SH2</text>
<text x="368.7" y="159.3">SH3</text>
<text x="368.7" y="161.5">SH4</text>
<text x="368.7" y="163.8">SH5</text>
<text x="368.7" y="166.1">SH6</text>
<text x="52.6" y="176.5">1</text>
<text x="52.6" y="178.8">3</text>
<text x="62.4" y="176.5">2</text>
<text x="62.4" y="178.8">4</text>
<text x="52.6" y="181.1">5</text>
<text x="52.6" y="183.4">7</text>
<text x="62.4" y="181.1">6</text>
<text x="62.4" y="183.4">8</text>
<text x="52.6" y="197.1">1</text>
<text x="62.4" y="197.1">2</text>
<text x="52.6" y="199.4">3</text>
<text x="52.6" y="201.7">5</text>
<text x="52.6" y="204">7</text>
<text x="62.4" y="199.4">4</text>
<text x="62.4" y="201.7">6</text>
<text x="62.4" y="204">8</text>
<text x="176" y="208.5">2</text>
<text x="176" y="210.8">1</text>
</g>
</svg>
